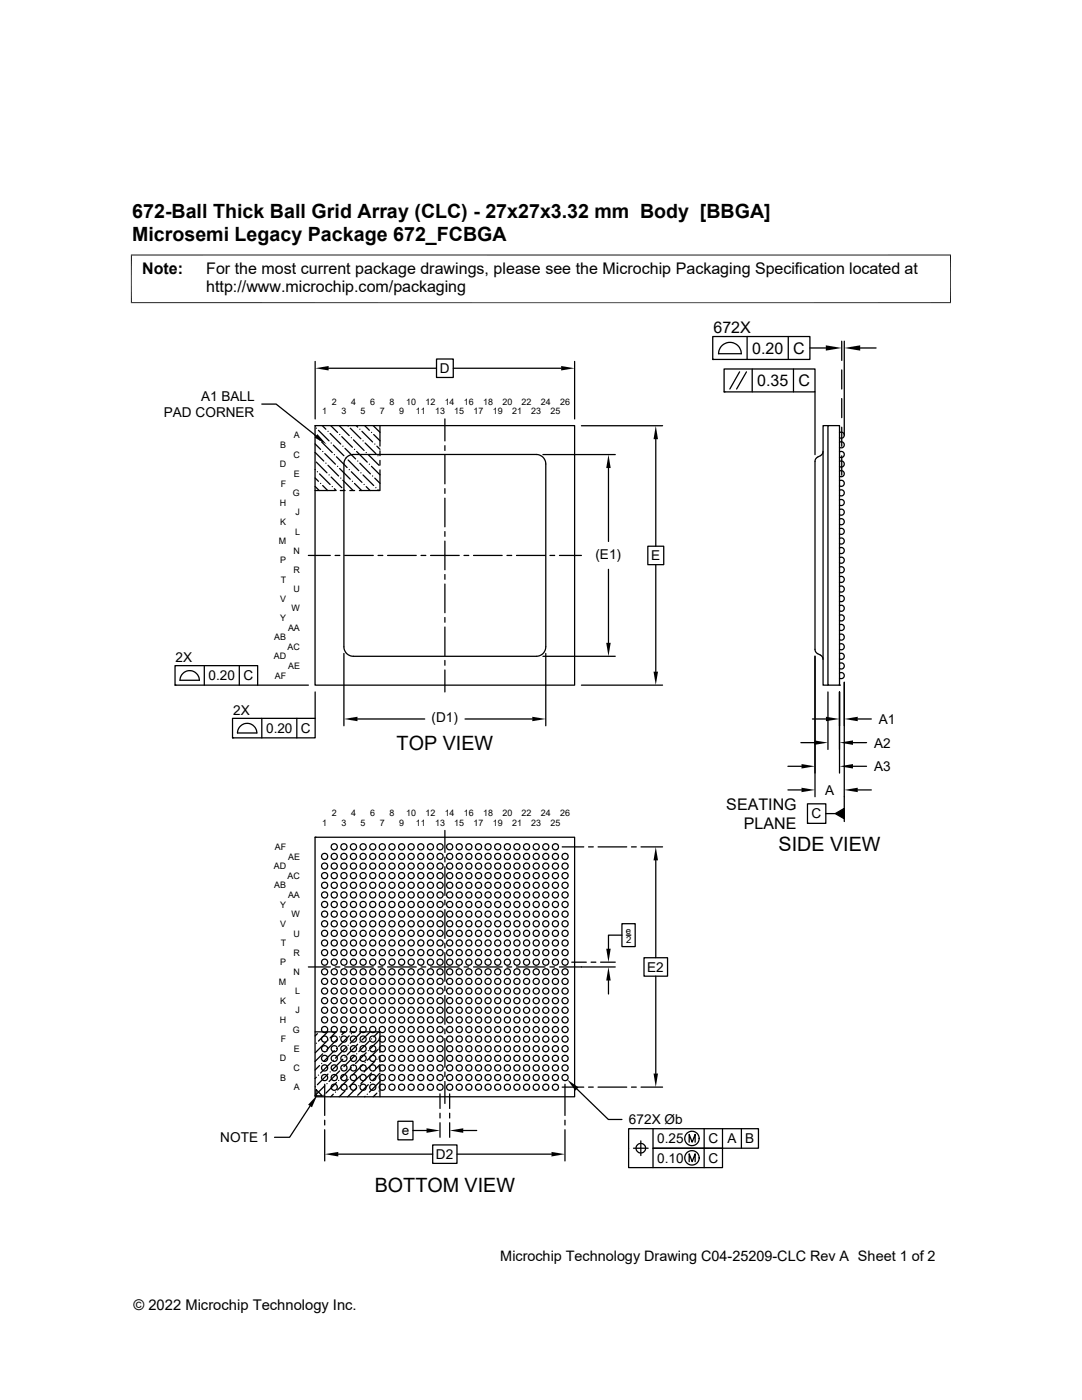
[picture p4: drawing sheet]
<svg xmlns="http://www.w3.org/2000/svg" width="216mm" height="279mm" viewBox="0 0 216 279" stroke-linecap="round" stroke-linejoin="round" font-family="sans-serif">
<g fill="none" stroke="#000" stroke-width=".25">
<path d="M62.9 72.1v11.5M65.6 73.5h21.5M87.1 71.6h3.3v3.7h-3.3zM90.4 73.5h21.6M114.7 72.1v11.5M142.2 67.2h19.4v4.5h-19.4zM142.2 71.7h.1M144.5 73.6h18.1v4.6h-18.1zM144.5 78.2h.1M147.6 74.2l-2 3.4M147.9 70.6a2.26 2.26 0 0 0-2.3-2.3 2.26 2.26 0 0 0-2.2 2.3h4.5M148.9 74.2l-1.9 3.4"/>
<path d="M149.1 67.2v4.5M150.1 73.6v4.6M157.3 67.2v4.5M158.3 73.6v4.6M161.6 69.4h3.2M162.6 78.2v12.5M168 68.1v3.8M168 73.8v3.8M168 79.5v3.9M168.5 68.1v18.7M171.6 69.4h3.2M52.2 80.6h2.9l8 6.4"/>
<path d="M62.9 97.1l.8 .8M62.9 95.4l.6 .7M62.9 93.7h.1M62.9 84.9h51.8v51.8h-51.8zM62.9 84.9h.1M62.9 90.3l1.7 1.7M62.9 88.6l1.1 1.1M62.9 86.9l.4 .5M62.9 97.9h4.1M63.1 92.2l2.1 2.2M63.1 85.4h.1M63.3 94.1h.1"/>
<path d="M63.5 85.9l2.2 2.1M63.8 94.6l2.1 2.1M63.8 87.8h.1M64 96.5h.1M64.2 88.2l2.1 2.1M64.3 84.9l.7 .8M64.4 96.9l1 1M64.4 90.1h.1M64.8 90.5l2.1 2.1M65 92.4h.1M65.4 92.9l2.2 2.1M65.4 86.1h.1"/>
<path d="M65.7 94.8h.1M65.9 86.5l2.1 2.1M66 84.9l1.4 1.4M66.1 95.2l2.1 2.1M66.1 88.4h.1M66.3 97.1h.1M66.5 88.8l2.1 2.2M66.7 97.5l.4 .4M66.7 90.7h.1M67.1 91.2l2.2 2.1M67.4 93.1h.1M67.7 84.9l2 2"/>
<path d="M67.8 93.5l2.1 2.1M67.8 86.7h.1M67.9 97.9h1M68 95.4h.1M68.2 87.1l2.1 2.2M68.4 95.8l2.1 2.1M68.4 89h.1M68.6 97.7h.1M68.8 89.5l2.2 2.1M69 91.4h.1M69.2 91.2l.7-.4 .6-.1h36.5a1.88 1.88 0 0 1 1.9 1.9v36.5a1.88 1.88 0 0 1-1.9 1.9h-36.5a1.88 1.88 0 0 1-1.9-1.9v-36.5l.1-.6zM69.5 91.8l2.1 2.1"/>
<path d="M69.5 85h.1M69.7 93.7h.1M69.8 97.9h1M69.9 85.4l2.1 2.2M70.1 94.1l2.1 2.2M70.1 87.4h.1M70.3 96.1h.1M70.5 87.8l2.1 2.1M70.7 96.5l1.5 1.4M70.7 89.7h.1M71.1 84.9l.3 .3M71.2 90.1l2.1 2.1"/>
<path d="M71.4 92h.1M71.8 92.4l2.1 2.2M71.8 85.7h.1M72 94.4h.1M72.2 86.1l2.1 2.1M72.4 94.8l2.2 2.1M72.4 88h.1M72.6 96.7h.1M72.8 84.9l.9 1M72.9 88.4l2.1 2.1M73.1 97.1l.8 .8M73.1 90.3h.1"/>
<path d="M73.5 90.7l2.1 2.2M73.7 92.6h.1M74.1 93.1l1.7 1.7M74.1 86.3h.1M74.3 95h.1M74.5 84.9l1.3 1.4M74.6 86.7l1.2 1.3M74.8 95.4l1 1.1M74.8 88.6h.1M75 97.3h.1M75.2 89l.6 .7M75.4 97.7l.1 .2"/>
<path d="M75.4 91h.1M75.8 84.9v4.1M75.8 90v.9M75.8 91.9v.9M75.8 93.8v4.1h-4.1M88.8 83.6v4.4M88.8 88.9v1M88.8 90.8v5.8M88.8 97.5v1M88.8 99.4v5.7M108.3 90.7h14.5M116 85h16.2"/>
<path d="M121.4 93.4v14.7M130.9 87.7v21.3M163.2 91.2l-.4 .4-.2 .5v37.5l.2 .5 1.2 .9 .2 .6M164.2 90.1l-.2 .6-.8 .5M165.2 84.9h-1v51.8h1M165.2 84.9h2.3v51.8h-2.3zM167.5 99.8a.61 .61 0 0 1 1 .5 .61 .61 0 0 1-1 .5M167.5 97.9a.61 .61 0 0 1 1 .5 .61 .61 0 0 1-1 .5M167.5 95.9a.61 .61 0 0 1 1 .6 .61 .61 0 0 1-1 .5M167.5 94a.61 .61 0 0 1 1 .5 .61 .61 0 0 1-1 .5M167.5 92.1a.61 .61 0 0 1 1 .5 .61 .61 0 0 1-1 .5M167.5 90.2a.61 .61 0 0 1 1 .5 .61 .61 0 0 1-1 .5"/>
<path d="M167.5 88.3a.61 .61 0 0 1 1 .5 .61 .61 0 0 1-1 .5M167.5 86.3a.61 .61 0 0 1 1 .5 .61 .61 0 0 1-1 .6M168 85.3v3.8M168 91v3.8M61.5 110.8h4.4M66.9 110.8h.9M68.8 110.8h5.7M75.4 110.8h1M77.3 110.8h5.8M84 110.8h1M85.9 110.8h5.7M88.8 106.1v.9"/>
<path d="M88.8 108v5.7M88.8 114.7v.9M88.8 116.6v5.7M92.6 110.8h.9M94.5 110.8h5.7M101.2 110.8h.9M103.1 110.8h5.7M109.7 110.8h1M111.6 110.8h4.4M121.4 113.6v14.7M129.3 109h3.1v3.7h-3.1zM130.9 112.7v21.3"/>
<path d="M167.5 119a.61 .61 0 0 1 1 .5 .61 .61 0 0 1-1 .5M167.5 117.1a.61 .61 0 0 1 1 .5 .61 .61 0 0 1-1 .5M167.5 115.1a.61 .61 0 0 1 1 .5 .61 .61 0 0 1-1 .5M167.5 113.2a.61 .61 0 0 1 1 .5 .61 .61 0 0 1-1 .5M167.5 111.3a.61 .61 0 0 1 1 .5 .61 .61 0 0 1-1 .5M167.5 109.4a.61 .61 0 0 1 1 .5 .61 .61 0 0 1-1 .5M167.5 107.5a.61 .61 0 0 1 1 .5 .61 .61 0 0 1-1 .5M167.5 105.5a.61 .61 0 0 1 1 .5 .61 .61 0 0 1-1 .6M167.5 103.6a.61 .61 0 0 1 1 .5 .61 .61 0 0 1-1 .5M167.5 101.7a.61 .61 0 0 1 1 .5 .61 .61 0 0 1-1 .5M34.9 132.8h16.5v3.9h-16.5zM34.9 136.7h.1"/>
<path d="M39.8 135.8a1.93 1.93 0 0 0-2-2 1.93 1.93 0 0 0-1.9 2h3.9M40.8 132.8v3.9M47.8 132.8v3.9M51.4 136.7h10.1M62.9 138.1v5.3M68.6 130.4v14.4M88.8 123.2v1M88.8 125.1v5.8M88.8 131.8v1M88.8 133.7v4.4M108.3 131h14.5M108.9 130.4v14.4"/>
<path d="M116 136.7h16.2M162.6 131v28M165.2 138.1v11.5M167.5 134.3a.61 .61 0 0 1 1 .5 .61 .61 0 0 1-1 .5M167.5 132.4a.61 .61 0 0 1 1 .5 .61 .61 0 0 1-1 .5M167.5 130.5a.61 .61 0 0 1 1 .5 .61 .61 0 0 1-1 .5M167.5 128.6a.61 .61 0 0 1 1 .5 .61 .61 0 0 1-1 .5M167.5 126.6a.61 .61 0 0 1 1 .5 .61 .61 0 0 1-1 .6M167.5 124.7a.61 .61 0 0 1 1 .5 .61 .61 0 0 1-1 .5M167.5 122.8a.61 .61 0 0 1 1 .5 .61 .61 0 0 1-1 .5M167.5 120.9a.61 .61 0 0 1 1 .5 .61 .61 0 0 1-1 .5M167.5 136.7h.1"/>
<path d="M167.5 138.1v16.2M168.5 136.2v27.8M46.4 143.4h16.5v3.9h-16.5zM46.4 147.3h.1M51.2 146.3a1.93 1.93 0 0 0-1.9-1.9 1.93 1.93 0 0 0-1.9 1.9h3.9M52.2 143.4v3.9M59.2 143.4v3.9M71.3 143.5h13.5M92.8 143.5h13.4M157.2 152.9h2.7M157.2 157.6h2.7M159.8 148.2h2.7"/>
<path d="M162.1 143.5h2.7M170.2 148.2h2.7M170.2 152.9h2.7M171.2 143.5h2.7M171.2 157.6h2.7M62.9 167.1h51.8v51.8h-51.8zM62.9 167.1h.1M88.8 165.7v4.4M88.8 171.1v.9M88.8 173v5.7M88.8 179.6v1M112.2 169h4.3"/>
<path d="M117.4 169h1M119.3 169h5.8M126 169h1M127.9 169h4.3M130.9 171.7v19.4M161.1 160.4h3.7v3.9h-3.7zM161.1 164.3h.1M164.8 162.4h1.9M166.7 162.4l1.8-1.1v2.1zM61.5 193h4.4M66.9 193h.9M68.8 193h5.7"/>
<path d="M75.4 193h1M77.3 193h5.8M84 193h1M85.9 193h5.7M88.8 181.5v5.8M88.8 188.2v1M88.8 190.1v5.7M88.8 196.8v.9M88.8 198.7v5.7M92.6 193h.9M94.5 193h5.7M101.2 193h.9"/>
<path d="M103.1 193h5.7M109.7 193h1M114.1 192h2.9M117.9 192h1M119.8 192h3M121.4 195.7v2.7M122.8 193h-11.2M124.1 184.3h2.6v4.6h-2.6zM124.1 186.6h-2.7v2.7M125 186.6h.9M128.5 191.1h4.7v3.7h-4.7zM130.9 194.8v19.4"/>
<path d="M62.9 205.9h4.1M62.9 216.9h.1M63.1 217.4l1.2 1.3h-1.2zM63.1 215l-.2 .2M63.1 208.2h.1M63.3 206.3l-.4 .5M63.5 214.6h.1M63.8 212.7l-.9 .9M64.2 212.2h.1M64.4 210.3l-1.5 1.5M64.6 218.6h.1M64.8 216.4v6.2"/>
<path d="M64.8 216.7l-1.9 1.9M64.8 209.9h.1M65 208l-2.1 2.1M65.2 216.3h.1M65.4 205.9l-1.9 1.9M65.4 214.4l-2.1 2.1M65.4 207.6h.1M65.9 213.9h.1M66.1 212l-2.1 2.1M66.5 218.4l-.5 .5M66.5 211.6h.1M66.7 209.7l-2.1 2.1"/>
<path d="M66.9 218h.1M67.1 205.9l-1.2 1.2M67.1 216l-2.1 2.2M67.1 209.3h.1M67.4 207.3l-2.2 2.2M67.6 215.6h.1M67.8 213.7l-2.1 2.1M67.8 206.9h.1M67.9 205.9h1M68.2 213.3h.1M68.4 211.4l-2.1 2.1M68.8 205.9l-.6 .6"/>
<path d="M68.8 217.7l-1.1 1.2M68.8 211h.1M69 209l-2.1 2.2M69.3 217.3h.1M69.5 215.4l-2.1 2.1M69.5 208.6h.1M69.7 206.7l-2.1 2.1M69.8 205.9h1M69.9 215h.1M70.1 213.1l-2.1 2.1M70.1 206.3h.1M70.5 212.7h.1"/>
<path d="M70.7 210.8l-2.1 2.1M71.2 217.1l-1.8 1.8M71.2 210.3h.1M71.4 208.4l-2.1 2.1M71.6 216.7h.1M71.7 205.9h4.1v4.1M71.8 214.8l-2.1 2.1M71.8 208h.1M72 206.1l-2.1 2.1M72.2 214.4h.1M72.4 212.4l-2.1 2.2M72.9 218.8l-.1 .1"/>
<path d="M72.9 212h.1M73.1 210.1l-2.1 2.1M73.3 218.4h.1M73.5 216.5l-2.1 2.1M73.5 209.7h.1M73.7 207.8l-2.1 2.1M73.9 205.9l-1.7 1.7M73.9 216h.1M74.1 214.1l-2.1 2.2M74.1 207.3h.1M74.6 213.7h.1M74.8 211.8l-2.2 2.1"/>
<path d="M75.2 218.2l-.7 .7M75.2 211.4h.1M75.4 209.5l-2.1 2.1M75.5 205.9l-.9 1M75.6 217.7h.1M75.8 215.9l-2.1 2.1M75.8 211v.9M75.8 212.9v.9M75.8 214.8v4.1M75.8 214.2l-1.5 1.4M75.8 212.5l-.8 .8M75.8 210.8l-.2 .2"/>
<path d="M75.8 207.4l-1.9 1.9M87.8 218.3v2.9M88.8 205.4v.9M88.8 207.3v5.7M88.8 213.9v1M88.8 215.8v4.4M89.7 218.3v2.9M112.2 217h4.3M112.7 216.4v6.2M115.1 217.3l6.3 6.1h2.7M117.4 217h1M119.3 217h5.8"/>
<path d="M126 217h1M127.9 217h4.3M61.9 220.7l-4.1 6.3h-3M64.8 223.6v.9M64.8 225.5v6.2M67.5 230.3h18.8M79.4 223.8h3v3.7h-3zM82.4 225.6h2.7M86.3 228.5h4.9v3.7h-4.9zM87.8 222.2v.9M87.8 224.1v2.9M89.7 222.2v.9"/>
<path d="M89.7 224.1v2.9M91.2 230.3h18.8M92.4 225.6h2.7M112.7 223.6v.9M112.7 225.5v6.2M126.4 229.2h2.9M127.9 227.7v2.9M130.3 225.3v3.9h13.9v3.8h-18.8v-7.7h25.9v3.9h-21v3.8M137.5 227.9v-1.5l.6 1.5 .6-1.5v1.5M137.5 231.8v-1.5l.6 1.5 .6-1.5v1.5M140.5 225.3v7.7M144.2 225.3v3.9"/>
<path d="M147.9 225.3v3.9"/>
<circle cx="64.8" cy="178.6" r=".61"/>
<circle cx="64.8" cy="176.7" r=".61"/>
<circle cx="64.8" cy="174.8" r=".61"/>
<circle cx="64.8" cy="172.8" r=".61"/>
<circle cx="64.8" cy="170.9" r=".61"/>
<circle cx="66.7" cy="170.9" r=".61"/>
<circle cx="66.7" cy="178.6" r=".61"/>
<circle cx="66.7" cy="176.7" r=".61"/>
<circle cx="66.7" cy="169" r=".61"/>
<circle cx="66.7" cy="174.8" r=".61"/>
<circle cx="66.7" cy="172.8" r=".61"/>
<circle cx="68.6" cy="172.8" r=".61"/>
<circle cx="68.6" cy="169" r=".61"/>
<circle cx="68.6" cy="176.7" r=".61"/>
<circle cx="68.6" cy="170.9" r=".61"/>
<circle cx="68.6" cy="178.6" r=".61"/>
<circle cx="68.6" cy="174.8" r=".61"/>
<circle cx="70.5" cy="178.6" r=".61"/>
<circle cx="70.5" cy="174.8" r=".61"/>
<circle cx="70.5" cy="172.8" r=".61"/>
<circle cx="70.5" cy="176.7" r=".61"/>
<circle cx="70.5" cy="170.9" r=".61"/>
<circle cx="70.5" cy="169" r=".61"/>
<circle cx="72.5" cy="176.7" r=".61"/>
<circle cx="72.5" cy="178.6" r=".61"/>
<circle cx="72.5" cy="174.8" r=".61"/>
<circle cx="72.5" cy="172.8" r=".61"/>
<circle cx="72.5" cy="170.9" r=".61"/>
<circle cx="72.5" cy="169" r=".61"/>
<circle cx="74.4" cy="178.6" r=".61"/>
<circle cx="74.4" cy="176.7" r=".61"/>
<circle cx="74.4" cy="174.8" r=".61"/>
<circle cx="74.4" cy="170.9" r=".61"/>
<circle cx="74.4" cy="169" r=".61"/>
<circle cx="74.4" cy="172.8" r=".61"/>
<circle cx="76.3" cy="174.8" r=".61"/>
<circle cx="76.3" cy="170.9" r=".61"/>
<circle cx="76.3" cy="169" r=".61"/>
<circle cx="76.3" cy="178.6" r=".61"/>
<circle cx="76.3" cy="176.7" r=".61"/>
<circle cx="76.3" cy="172.8" r=".61"/>
<circle cx="78.2" cy="178.6" r=".61"/>
<circle cx="78.2" cy="176.7" r=".61"/>
<circle cx="78.2" cy="174.8" r=".61"/>
<circle cx="78.2" cy="170.9" r=".61"/>
<circle cx="78.2" cy="172.8" r=".61"/>
<circle cx="78.2" cy="169" r=".61"/>
<circle cx="80.1" cy="170.9" r=".61"/>
<circle cx="80.1" cy="178.6" r=".61"/>
<circle cx="80.1" cy="176.7" r=".61"/>
<circle cx="80.1" cy="172.8" r=".61"/>
<circle cx="80.1" cy="169" r=".61"/>
<circle cx="80.1" cy="174.8" r=".61"/>
<circle cx="82" cy="178.6" r=".61"/>
<circle cx="82" cy="174.8" r=".61"/>
<circle cx="82" cy="170.9" r=".61"/>
<circle cx="82" cy="172.8" r=".61"/>
<circle cx="82" cy="176.7" r=".61"/>
<circle cx="82" cy="169" r=".61"/>
<circle cx="84" cy="176.7" r=".61"/>
<circle cx="84" cy="178.6" r=".61"/>
<circle cx="84" cy="169" r=".61"/>
<circle cx="84" cy="170.9" r=".61"/>
<circle cx="84" cy="174.8" r=".61"/>
<circle cx="84" cy="172.8" r=".61"/>
<circle cx="85.9" cy="176.7" r=".61"/>
<circle cx="85.9" cy="174.8" r=".61"/>
<circle cx="85.9" cy="170.9" r=".61"/>
<circle cx="85.9" cy="169" r=".61"/>
<circle cx="85.9" cy="178.6" r=".61"/>
<circle cx="85.9" cy="172.8" r=".61"/>
<circle cx="87.8" cy="176.7" r=".61"/>
<circle cx="87.8" cy="170.9" r=".61"/>
<circle cx="87.8" cy="169" r=".61"/>
<circle cx="87.8" cy="178.6" r=".61"/>
<circle cx="87.8" cy="172.8" r=".61"/>
<circle cx="87.8" cy="174.8" r=".61"/>
<circle cx="89.7" cy="176.7" r=".61"/>
<circle cx="89.7" cy="174.8" r=".61"/>
<circle cx="89.7" cy="169" r=".61"/>
<circle cx="89.7" cy="178.6" r=".61"/>
<circle cx="89.7" cy="170.9" r=".61"/>
<circle cx="89.7" cy="172.8" r=".61"/>
<circle cx="91.6" cy="169" r=".61"/>
<circle cx="91.6" cy="172.8" r=".61"/>
<circle cx="91.6" cy="178.6" r=".61"/>
<circle cx="91.6" cy="176.7" r=".61"/>
<circle cx="91.6" cy="174.8" r=".61"/>
<circle cx="91.6" cy="170.9" r=".61"/>
<circle cx="93.6" cy="169" r=".61"/>
<circle cx="93.6" cy="172.8" r=".61"/>
<circle cx="93.6" cy="178.6" r=".61"/>
<circle cx="93.6" cy="176.7" r=".61"/>
<circle cx="93.6" cy="170.9" r=".61"/>
<circle cx="93.6" cy="174.8" r=".61"/>
<circle cx="95.5" cy="169" r=".61"/>
<circle cx="95.5" cy="176.7" r=".61"/>
<circle cx="95.5" cy="172.8" r=".61"/>
<circle cx="95.5" cy="178.6" r=".61"/>
<circle cx="95.5" cy="174.8" r=".61"/>
<circle cx="95.5" cy="170.9" r=".61"/>
<circle cx="97.4" cy="172.8" r=".61"/>
<circle cx="97.4" cy="170.9" r=".61"/>
<circle cx="97.4" cy="178.6" r=".61"/>
<circle cx="97.4" cy="176.7" r=".61"/>
<circle cx="97.4" cy="174.8" r=".61"/>
<circle cx="97.4" cy="169" r=".61"/>
<circle cx="99.3" cy="176.7" r=".61"/>
<circle cx="99.3" cy="174.8" r=".61"/>
<circle cx="99.3" cy="172.8" r=".61"/>
<circle cx="99.3" cy="178.6" r=".61"/>
<circle cx="99.3" cy="170.9" r=".61"/>
<circle cx="99.3" cy="169" r=".61"/>
<circle cx="101.2" cy="178.6" r=".61"/>
<circle cx="101.2" cy="172.8" r=".61"/>
<circle cx="101.2" cy="174.8" r=".61"/>
<circle cx="101.2" cy="169" r=".61"/>
<circle cx="101.2" cy="170.9" r=".61"/>
<circle cx="101.2" cy="176.7" r=".61"/>
<circle cx="103.2" cy="178.6" r=".61"/>
<circle cx="103.2" cy="169" r=".61"/>
<circle cx="103.2" cy="174.8" r=".61"/>
<circle cx="103.2" cy="172.8" r=".61"/>
<circle cx="103.2" cy="170.9" r=".61"/>
<circle cx="103.2" cy="176.7" r=".61"/>
<circle cx="105.1" cy="172.8" r=".61"/>
<circle cx="105.1" cy="176.7" r=".61"/>
<circle cx="105.1" cy="169" r=".61"/>
<circle cx="105.1" cy="170.9" r=".61"/>
<circle cx="105.1" cy="178.6" r=".61"/>
<circle cx="105.1" cy="174.8" r=".61"/>
<circle cx="107" cy="178.6" r=".61"/>
<circle cx="107" cy="176.7" r=".61"/>
<circle cx="107" cy="174.8" r=".61"/>
<circle cx="107" cy="170.9" r=".61"/>
<circle cx="107" cy="169" r=".61"/>
<circle cx="107" cy="172.8" r=".61"/>
<circle cx="108.9" cy="176.7" r=".61"/>
<circle cx="108.9" cy="174.8" r=".61"/>
<circle cx="108.9" cy="172.8" r=".61"/>
<circle cx="108.9" cy="178.6" r=".61"/>
<circle cx="108.9" cy="170.9" r=".61"/>
<circle cx="108.9" cy="169" r=".61"/>
<circle cx="110.8" cy="178.6" r=".61"/>
<circle cx="110.8" cy="174.8" r=".61"/>
<circle cx="110.8" cy="176.7" r=".61"/>
<circle cx="110.8" cy="172.8" r=".61"/>
<circle cx="110.8" cy="169" r=".61"/>
<circle cx="110.8" cy="170.9" r=".61"/>
<circle cx="112.8" cy="178.6" r=".61"/>
<circle cx="112.8" cy="176.7" r=".61"/>
<circle cx="112.8" cy="174.8" r=".61"/>
<circle cx="112.8" cy="172.8" r=".61"/>
<circle cx="112.8" cy="170.9" r=".61"/>
<circle cx="64.8" cy="199.7" r=".61"/>
<circle cx="64.8" cy="194" r=".61"/>
<circle cx="64.8" cy="195.9" r=".61"/>
<circle cx="64.8" cy="192" r=".61"/>
<circle cx="64.8" cy="186.3" r=".61"/>
<circle cx="64.8" cy="182.4" r=".61"/>
<circle cx="64.8" cy="190.1" r=".61"/>
<circle cx="64.8" cy="188.2" r=".61"/>
<circle cx="64.8" cy="180.5" r=".61"/>
<circle cx="64.8" cy="197.8" r=".61"/>
<circle cx="64.8" cy="184.4" r=".61"/>
<circle cx="66.7" cy="184.4" r=".61"/>
<circle cx="66.7" cy="180.5" r=".61"/>
<circle cx="66.7" cy="190.1" r=".61"/>
<circle cx="66.7" cy="182.4" r=".61"/>
<circle cx="66.7" cy="199.7" r=".61"/>
<circle cx="66.7" cy="195.9" r=".61"/>
<circle cx="66.7" cy="194" r=".61"/>
<circle cx="66.7" cy="192" r=".61"/>
<circle cx="66.7" cy="188.2" r=".61"/>
<circle cx="66.7" cy="197.8" r=".61"/>
<circle cx="66.7" cy="186.3" r=".61"/>
<circle cx="68.6" cy="186.3" r=".61"/>
<circle cx="68.6" cy="182.4" r=".61"/>
<circle cx="68.6" cy="180.5" r=".61"/>
<circle cx="68.6" cy="195.9" r=".61"/>
<circle cx="68.6" cy="194" r=".61"/>
<circle cx="68.6" cy="190.1" r=".61"/>
<circle cx="68.6" cy="199.7" r=".61"/>
<circle cx="68.6" cy="184.4" r=".61"/>
<circle cx="68.6" cy="197.8" r=".61"/>
<circle cx="68.6" cy="192" r=".61"/>
<circle cx="68.6" cy="188.2" r=".61"/>
<circle cx="70.5" cy="192" r=".61"/>
<circle cx="70.5" cy="186.3" r=".61"/>
<circle cx="70.5" cy="184.4" r=".61"/>
<circle cx="70.5" cy="182.4" r=".61"/>
<circle cx="70.5" cy="199.7" r=".61"/>
<circle cx="70.5" cy="188.2" r=".61"/>
<circle cx="70.5" cy="180.5" r=".61"/>
<circle cx="70.5" cy="197.8" r=".61"/>
<circle cx="70.5" cy="195.9" r=".61"/>
<circle cx="70.5" cy="194" r=".61"/>
<circle cx="70.5" cy="190.1" r=".61"/>
<circle cx="72.5" cy="184.4" r=".61"/>
<circle cx="72.5" cy="194" r=".61"/>
<circle cx="72.5" cy="192" r=".61"/>
<circle cx="72.5" cy="180.5" r=".61"/>
<circle cx="72.5" cy="195.9" r=".61"/>
<circle cx="72.5" cy="190.1" r=".61"/>
<circle cx="72.5" cy="188.2" r=".61"/>
<circle cx="72.5" cy="186.3" r=".61"/>
<circle cx="72.5" cy="182.4" r=".61"/>
<circle cx="72.5" cy="199.7" r=".61"/>
<circle cx="72.5" cy="197.8" r=".61"/>
<circle cx="74.4" cy="192" r=".61"/>
<circle cx="74.4" cy="190.1" r=".61"/>
<circle cx="74.4" cy="186.3" r=".61"/>
<circle cx="74.4" cy="184.4" r=".61"/>
<circle cx="74.4" cy="182.4" r=".61"/>
<circle cx="74.4" cy="199.7" r=".61"/>
<circle cx="74.4" cy="197.8" r=".61"/>
<circle cx="74.4" cy="194" r=".61"/>
<circle cx="74.4" cy="188.2" r=".61"/>
<circle cx="74.4" cy="180.5" r=".61"/>
<circle cx="74.4" cy="195.9" r=".61"/>
<circle cx="76.3" cy="195.9" r=".61"/>
<circle cx="76.3" cy="188.2" r=".61"/>
<circle cx="76.3" cy="186.3" r=".61"/>
<circle cx="76.3" cy="194" r=".61"/>
<circle cx="76.3" cy="182.4" r=".61"/>
<circle cx="76.3" cy="180.5" r=".61"/>
<circle cx="76.3" cy="197.8" r=".61"/>
<circle cx="76.3" cy="190.1" r=".61"/>
<circle cx="76.3" cy="184.4" r=".61"/>
<circle cx="76.3" cy="192" r=".61"/>
<circle cx="76.3" cy="199.7" r=".61"/>
<circle cx="78.2" cy="199.7" r=".61"/>
<circle cx="78.2" cy="197.8" r=".61"/>
<circle cx="78.2" cy="188.2" r=".61"/>
<circle cx="78.2" cy="182.4" r=".61"/>
<circle cx="78.2" cy="180.5" r=".61"/>
<circle cx="78.2" cy="195.9" r=".61"/>
<circle cx="78.2" cy="186.3" r=".61"/>
<circle cx="78.2" cy="194" r=".61"/>
<circle cx="78.2" cy="192" r=".61"/>
<circle cx="78.2" cy="190.1" r=".61"/>
<circle cx="78.2" cy="184.4" r=".61"/>
<circle cx="80.1" cy="199.7" r=".61"/>
<circle cx="80.1" cy="184.4" r=".61"/>
<circle cx="80.1" cy="180.5" r=".61"/>
<circle cx="80.1" cy="195.9" r=".61"/>
<circle cx="80.1" cy="194" r=".61"/>
<circle cx="80.1" cy="188.2" r=".61"/>
<circle cx="80.1" cy="182.4" r=".61"/>
<circle cx="80.1" cy="192" r=".61"/>
<circle cx="80.1" cy="197.8" r=".61"/>
<circle cx="80.1" cy="190.1" r=".61"/>
<circle cx="80.1" cy="186.3" r=".61"/>
<circle cx="82" cy="195.9" r=".61"/>
<circle cx="82" cy="192" r=".61"/>
<circle cx="82" cy="180.5" r=".61"/>
<circle cx="82" cy="197.8" r=".61"/>
<circle cx="82" cy="190.1" r=".61"/>
<circle cx="82" cy="188.2" r=".61"/>
<circle cx="82" cy="182.4" r=".61"/>
<circle cx="82" cy="199.7" r=".61"/>
<circle cx="82" cy="186.3" r=".61"/>
<circle cx="82" cy="184.4" r=".61"/>
<circle cx="82" cy="194" r=".61"/>
<circle cx="84" cy="182.4" r=".61"/>
<circle cx="84" cy="195.9" r=".61"/>
<circle cx="84" cy="194" r=".61"/>
<circle cx="84" cy="192" r=".61"/>
<circle cx="84" cy="190.1" r=".61"/>
<circle cx="84" cy="188.2" r=".61"/>
<circle cx="84" cy="180.5" r=".61"/>
<circle cx="84" cy="199.7" r=".61"/>
<circle cx="84" cy="197.8" r=".61"/>
<circle cx="84" cy="186.3" r=".61"/>
<circle cx="84" cy="184.4" r=".61"/>
<circle cx="85.9" cy="194" r=".61"/>
<circle cx="85.9" cy="184.4" r=".61"/>
<circle cx="85.9" cy="199.7" r=".61"/>
<circle cx="85.9" cy="195.9" r=".61"/>
<circle cx="85.9" cy="192" r=".61"/>
<circle cx="85.9" cy="186.3" r=".61"/>
<circle cx="85.9" cy="180.5" r=".61"/>
<circle cx="85.9" cy="182.4" r=".61"/>
<circle cx="85.9" cy="197.8" r=".61"/>
<circle cx="85.9" cy="190.1" r=".61"/>
<circle cx="85.9" cy="188.2" r=".61"/>
<circle cx="87.8" cy="192" r=".61"/>
<circle cx="87.8" cy="186.3" r=".61"/>
<circle cx="87.8" cy="182.4" r=".61"/>
<circle cx="87.8" cy="199.7" r=".61"/>
<circle cx="87.8" cy="197.8" r=".61"/>
<circle cx="87.8" cy="190.1" r=".61"/>
<circle cx="87.8" cy="188.2" r=".61"/>
<circle cx="87.8" cy="184.4" r=".61"/>
<circle cx="87.8" cy="194" r=".61"/>
<circle cx="87.8" cy="195.9" r=".61"/>
<circle cx="87.8" cy="180.5" r=".61"/>
<circle cx="89.7" cy="195.9" r=".61"/>
<circle cx="89.7" cy="188.2" r=".61"/>
<circle cx="89.7" cy="186.3" r=".61"/>
<circle cx="89.7" cy="194" r=".61"/>
<circle cx="89.7" cy="182.4" r=".61"/>
<circle cx="89.7" cy="180.5" r=".61"/>
<circle cx="89.7" cy="199.7" r=".61"/>
<circle cx="89.7" cy="197.8" r=".61"/>
<circle cx="89.7" cy="190.1" r=".61"/>
<circle cx="89.7" cy="184.4" r=".61"/>
<circle cx="89.7" cy="192" r=".61"/>
<circle cx="91.6" cy="195.9" r=".61"/>
<circle cx="91.6" cy="199.7" r=".61"/>
<circle cx="91.6" cy="182.4" r=".61"/>
<circle cx="91.6" cy="194" r=".61"/>
<circle cx="91.6" cy="192" r=".61"/>
<circle cx="91.6" cy="190.1" r=".61"/>
<circle cx="91.6" cy="188.2" r=".61"/>
<circle cx="91.6" cy="186.3" r=".61"/>
<circle cx="91.6" cy="184.4" r=".61"/>
<circle cx="91.6" cy="180.5" r=".61"/>
<circle cx="91.6" cy="197.8" r=".61"/>
<circle cx="93.6" cy="190.1" r=".61"/>
<circle cx="93.6" cy="182.4" r=".61"/>
<circle cx="93.6" cy="192" r=".61"/>
<circle cx="93.6" cy="188.2" r=".61"/>
<circle cx="93.6" cy="180.5" r=".61"/>
<circle cx="93.6" cy="197.8" r=".61"/>
<circle cx="93.6" cy="195.9" r=".61"/>
<circle cx="93.6" cy="194" r=".61"/>
<circle cx="93.6" cy="186.3" r=".61"/>
<circle cx="93.6" cy="199.7" r=".61"/>
<circle cx="93.6" cy="184.4" r=".61"/>
<circle cx="95.5" cy="182.4" r=".61"/>
<circle cx="95.5" cy="197.8" r=".61"/>
<circle cx="95.5" cy="195.9" r=".61"/>
<circle cx="95.5" cy="194" r=".61"/>
<circle cx="95.5" cy="190.1" r=".61"/>
<circle cx="95.5" cy="188.2" r=".61"/>
<circle cx="95.5" cy="184.4" r=".61"/>
<circle cx="95.5" cy="180.5" r=".61"/>
<circle cx="95.5" cy="199.7" r=".61"/>
<circle cx="95.5" cy="192" r=".61"/>
<circle cx="95.5" cy="186.3" r=".61"/>
<circle cx="97.4" cy="195.9" r=".61"/>
<circle cx="97.4" cy="190.1" r=".61"/>
<circle cx="97.4" cy="188.2" r=".61"/>
<circle cx="97.4" cy="197.8" r=".61"/>
<circle cx="97.4" cy="194" r=".61"/>
<circle cx="97.4" cy="186.3" r=".61"/>
<circle cx="97.4" cy="184.4" r=".61"/>
<circle cx="97.4" cy="180.5" r=".61"/>
<circle cx="97.4" cy="199.7" r=".61"/>
<circle cx="97.4" cy="192" r=".61"/>
<circle cx="97.4" cy="182.4" r=".61"/>
<circle cx="99.3" cy="192" r=".61"/>
<circle cx="99.3" cy="186.3" r=".61"/>
<circle cx="99.3" cy="182.4" r=".61"/>
<circle cx="99.3" cy="180.5" r=".61"/>
<circle cx="99.3" cy="195.9" r=".61"/>
<circle cx="99.3" cy="194" r=".61"/>
<circle cx="99.3" cy="184.4" r=".61"/>
<circle cx="99.3" cy="199.7" r=".61"/>
<circle cx="99.3" cy="197.8" r=".61"/>
<circle cx="99.3" cy="190.1" r=".61"/>
<circle cx="99.3" cy="188.2" r=".61"/>
<circle cx="101.2" cy="197.8" r=".61"/>
<circle cx="101.2" cy="199.7" r=".61"/>
<circle cx="101.2" cy="186.3" r=".61"/>
<circle cx="101.2" cy="184.4" r=".61"/>
<circle cx="101.2" cy="194" r=".61"/>
<circle cx="101.2" cy="190.1" r=".61"/>
<circle cx="101.2" cy="188.2" r=".61"/>
<circle cx="101.2" cy="182.4" r=".61"/>
<circle cx="101.2" cy="180.5" r=".61"/>
<circle cx="101.2" cy="195.9" r=".61"/>
<circle cx="101.2" cy="192" r=".61"/>
<circle cx="103.2" cy="195.9" r=".61"/>
<circle cx="103.2" cy="184.4" r=".61"/>
<circle cx="103.2" cy="192" r=".61"/>
<circle cx="103.2" cy="199.7" r=".61"/>
<circle cx="103.2" cy="194" r=".61"/>
<circle cx="103.2" cy="190.1" r=".61"/>
<circle cx="103.2" cy="197.8" r=".61"/>
<circle cx="103.2" cy="188.2" r=".61"/>
<circle cx="103.2" cy="186.3" r=".61"/>
<circle cx="103.2" cy="180.5" r=".61"/>
<circle cx="103.2" cy="182.4" r=".61"/>
<circle cx="105.1" cy="195.9" r=".61"/>
<circle cx="105.1" cy="188.2" r=".61"/>
<circle cx="105.1" cy="186.3" r=".61"/>
<circle cx="105.1" cy="184.4" r=".61"/>
<circle cx="105.1" cy="182.4" r=".61"/>
<circle cx="105.1" cy="199.7" r=".61"/>
<circle cx="105.1" cy="194" r=".61"/>
<circle cx="105.1" cy="192" r=".61"/>
<circle cx="105.1" cy="190.1" r=".61"/>
<circle cx="105.1" cy="197.8" r=".61"/>
<circle cx="105.1" cy="180.5" r=".61"/>
<circle cx="107" cy="184.4" r=".61"/>
<circle cx="107" cy="194" r=".61"/>
<circle cx="107" cy="192" r=".61"/>
<circle cx="107" cy="180.5" r=".61"/>
<circle cx="107" cy="195.9" r=".61"/>
<circle cx="107" cy="188.2" r=".61"/>
<circle cx="107" cy="182.4" r=".61"/>
<circle cx="107" cy="199.7" r=".61"/>
<circle cx="107" cy="197.8" r=".61"/>
<circle cx="107" cy="186.3" r=".61"/>
<circle cx="107" cy="190.1" r=".61"/>
<circle cx="108.9" cy="199.7" r=".61"/>
<circle cx="108.9" cy="195.9" r=".61"/>
<circle cx="108.9" cy="194" r=".61"/>
<circle cx="108.9" cy="186.3" r=".61"/>
<circle cx="108.9" cy="182.4" r=".61"/>
<circle cx="108.9" cy="180.5" r=".61"/>
<circle cx="108.9" cy="197.8" r=".61"/>
<circle cx="108.9" cy="192" r=".61"/>
<circle cx="108.9" cy="184.4" r=".61"/>
<circle cx="108.9" cy="190.1" r=".61"/>
<circle cx="108.9" cy="188.2" r=".61"/>
<circle cx="110.8" cy="197.8" r=".61"/>
<circle cx="110.8" cy="199.7" r=".61"/>
<circle cx="110.8" cy="192" r=".61"/>
<circle cx="110.8" cy="195.9" r=".61"/>
<circle cx="110.8" cy="194" r=".61"/>
<circle cx="110.8" cy="190.1" r=".61"/>
<circle cx="110.8" cy="188.2" r=".61"/>
<circle cx="110.8" cy="186.3" r=".61"/>
<circle cx="110.8" cy="182.4" r=".61"/>
<circle cx="110.8" cy="180.5" r=".61"/>
<circle cx="110.8" cy="184.4" r=".61"/>
<circle cx="112.8" cy="195.9" r=".61"/>
<circle cx="112.8" cy="197.8" r=".61"/>
<circle cx="112.8" cy="194" r=".61"/>
<circle cx="112.8" cy="190.1" r=".61"/>
<circle cx="112.8" cy="188.2" r=".61"/>
<circle cx="112.8" cy="199.7" r=".61"/>
<circle cx="112.8" cy="186.3" r=".61"/>
<circle cx="112.8" cy="184.4" r=".61"/>
<circle cx="112.8" cy="180.5" r=".61"/>
<circle cx="112.8" cy="182.4" r=".61"/>
<circle cx="112.8" cy="192" r=".61"/>
<circle cx="64.8" cy="215.1" r=".61"/>
<circle cx="64.8" cy="209.3" r=".61"/>
<circle cx="64.8" cy="213.1" r=".61"/>
<circle cx="64.8" cy="211.2" r=".61"/>
<circle cx="64.8" cy="207.4" r=".61"/>
<circle cx="64.8" cy="205.5" r=".61"/>
<circle cx="64.8" cy="203.5" r=".61"/>
<circle cx="64.8" cy="201.6" r=".61"/>
<circle cx="66.7" cy="207.4" r=".61"/>
<circle cx="66.7" cy="205.5" r=".61"/>
<circle cx="66.7" cy="217" r=".61"/>
<circle cx="66.7" cy="213.1" r=".61"/>
<circle cx="66.7" cy="203.5" r=".61"/>
<circle cx="66.7" cy="215.1" r=".61"/>
<circle cx="66.7" cy="211.2" r=".61"/>
<circle cx="66.7" cy="201.6" r=".61"/>
<circle cx="66.7" cy="209.3" r=".61"/>
<circle cx="68.6" cy="207.4" r=".61"/>
<circle cx="68.6" cy="217" r=".61"/>
<circle cx="68.6" cy="213.1" r=".61"/>
<circle cx="68.6" cy="203.5" r=".61"/>
<circle cx="68.6" cy="211.2" r=".61"/>
<circle cx="68.6" cy="201.6" r=".61"/>
<circle cx="68.6" cy="205.5" r=".61"/>
<circle cx="68.6" cy="215.1" r=".61"/>
<circle cx="68.6" cy="209.3" r=".61"/>
<circle cx="70.5" cy="205.5" r=".61"/>
<circle cx="70.5" cy="201.6" r=".61"/>
<circle cx="70.5" cy="217" r=".61"/>
<circle cx="70.5" cy="209.3" r=".61"/>
<circle cx="70.5" cy="203.5" r=".61"/>
<circle cx="70.5" cy="215.1" r=".61"/>
<circle cx="70.5" cy="213.1" r=".61"/>
<circle cx="70.5" cy="207.4" r=".61"/>
<circle cx="70.5" cy="211.2" r=".61"/>
<circle cx="72.5" cy="207.4" r=".61"/>
<circle cx="72.5" cy="203.5" r=".61"/>
<circle cx="72.5" cy="213.1" r=".61"/>
<circle cx="72.5" cy="201.6" r=".61"/>
<circle cx="72.5" cy="217" r=".61"/>
<circle cx="72.5" cy="211.2" r=".61"/>
<circle cx="72.5" cy="209.3" r=".61"/>
<circle cx="72.5" cy="205.5" r=".61"/>
<circle cx="72.5" cy="215.1" r=".61"/>
<circle cx="74.4" cy="215.1" r=".61"/>
<circle cx="74.4" cy="211.2" r=".61"/>
<circle cx="74.4" cy="213.1" r=".61"/>
<circle cx="74.4" cy="217" r=".61"/>
<circle cx="74.4" cy="207.4" r=".61"/>
<circle cx="74.4" cy="201.6" r=".61"/>
<circle cx="74.4" cy="209.3" r=".61"/>
<circle cx="74.4" cy="205.5" r=".61"/>
<circle cx="74.4" cy="203.5" r=".61"/>
<circle cx="76.3" cy="205.5" r=".61"/>
<circle cx="76.3" cy="217" r=".61"/>
<circle cx="76.3" cy="213.1" r=".61"/>
<circle cx="76.3" cy="209.3" r=".61"/>
<circle cx="76.3" cy="211.2" r=".61"/>
<circle cx="76.3" cy="207.4" r=".61"/>
<circle cx="76.3" cy="203.5" r=".61"/>
<circle cx="76.3" cy="201.6" r=".61"/>
<circle cx="76.3" cy="215.1" r=".61"/>
<circle cx="78.2" cy="201.6" r=".61"/>
<circle cx="78.2" cy="217" r=".61"/>
<circle cx="78.2" cy="213.1" r=".61"/>
<circle cx="78.2" cy="211.2" r=".61"/>
<circle cx="78.2" cy="205.5" r=".61"/>
<circle cx="78.2" cy="215.1" r=".61"/>
<circle cx="78.2" cy="209.3" r=".61"/>
<circle cx="78.2" cy="207.4" r=".61"/>
<circle cx="78.2" cy="203.5" r=".61"/>
<circle cx="80.1" cy="217" r=".61"/>
<circle cx="80.1" cy="213.1" r=".61"/>
<circle cx="80.1" cy="215.1" r=".61"/>
<circle cx="80.1" cy="211.2" r=".61"/>
<circle cx="80.1" cy="205.5" r=".61"/>
<circle cx="80.1" cy="203.5" r=".61"/>
<circle cx="80.1" cy="201.6" r=".61"/>
<circle cx="80.1" cy="209.3" r=".61"/>
<circle cx="80.1" cy="207.4" r=".61"/>
<circle cx="82" cy="217" r=".61"/>
<circle cx="82" cy="201.6" r=".61"/>
<circle cx="82" cy="215.1" r=".61"/>
<circle cx="82" cy="213.1" r=".61"/>
<circle cx="82" cy="203.5" r=".61"/>
<circle cx="82" cy="207.4" r=".61"/>
<circle cx="82" cy="211.2" r=".61"/>
<circle cx="82" cy="209.3" r=".61"/>
<circle cx="82" cy="205.5" r=".61"/>
<circle cx="84" cy="205.5" r=".61"/>
<circle cx="84" cy="203.5" r=".61"/>
<circle cx="84" cy="201.6" r=".61"/>
<circle cx="84" cy="217" r=".61"/>
<circle cx="84" cy="209.3" r=".61"/>
<circle cx="84" cy="211.2" r=".61"/>
<circle cx="84" cy="215.1" r=".61"/>
<circle cx="84" cy="213.1" r=".61"/>
<circle cx="84" cy="207.4" r=".61"/>
<circle cx="85.9" cy="211.2" r=".61"/>
<circle cx="85.9" cy="217" r=".61"/>
<circle cx="85.9" cy="209.3" r=".61"/>
<circle cx="85.9" cy="207.4" r=".61"/>
<circle cx="85.9" cy="201.6" r=".61"/>
<circle cx="85.9" cy="215.1" r=".61"/>
<circle cx="85.9" cy="205.5" r=".61"/>
<circle cx="85.9" cy="203.5" r=".61"/>
<circle cx="85.9" cy="213.1" r=".61"/>
<circle cx="87.8" cy="207.4" r=".61"/>
<circle cx="87.8" cy="217" r=".61"/>
<circle cx="87.8" cy="215.1" r=".61"/>
<circle cx="87.8" cy="213.1" r=".61"/>
<circle cx="87.8" cy="211.2" r=".61"/>
<circle cx="87.8" cy="209.3" r=".61"/>
<circle cx="87.8" cy="205.5" r=".61"/>
<circle cx="87.8" cy="203.5" r=".61"/>
<circle cx="87.8" cy="201.6" r=".61"/>
<circle cx="89.7" cy="205.5" r=".61"/>
<circle cx="89.7" cy="217" r=".61"/>
<circle cx="89.7" cy="213.1" r=".61"/>
<circle cx="89.7" cy="209.3" r=".61"/>
<circle cx="89.7" cy="211.2" r=".61"/>
<circle cx="89.7" cy="207.4" r=".61"/>
<circle cx="89.7" cy="203.5" r=".61"/>
<circle cx="89.7" cy="201.6" r=".61"/>
<circle cx="89.7" cy="215.1" r=".61"/>
<circle cx="91.6" cy="211.2" r=".61"/>
<circle cx="91.6" cy="207.4" r=".61"/>
<circle cx="91.6" cy="217" r=".61"/>
<circle cx="91.6" cy="205.5" r=".61"/>
<circle cx="91.6" cy="213.1" r=".61"/>
<circle cx="91.6" cy="209.3" r=".61"/>
<circle cx="91.6" cy="201.6" r=".61"/>
<circle cx="91.6" cy="215.1" r=".61"/>
<circle cx="91.6" cy="203.5" r=".61"/>
<circle cx="93.6" cy="211.2" r=".61"/>
<circle cx="93.6" cy="215.1" r=".61"/>
<circle cx="93.6" cy="205.5" r=".61"/>
<circle cx="93.6" cy="203.5" r=".61"/>
<circle cx="93.6" cy="217" r=".61"/>
<circle cx="93.6" cy="207.4" r=".61"/>
<circle cx="93.6" cy="201.6" r=".61"/>
<circle cx="93.6" cy="213.1" r=".61"/>
<circle cx="93.6" cy="209.3" r=".61"/>
<circle cx="95.5" cy="217" r=".61"/>
<circle cx="95.5" cy="211.2" r=".61"/>
<circle cx="95.5" cy="213.1" r=".61"/>
<circle cx="95.5" cy="207.4" r=".61"/>
<circle cx="95.5" cy="205.5" r=".61"/>
<circle cx="95.5" cy="203.5" r=".61"/>
<circle cx="95.5" cy="201.6" r=".61"/>
<circle cx="95.5" cy="215.1" r=".61"/>
<circle cx="95.5" cy="209.3" r=".61"/>
<circle cx="97.4" cy="217" r=".61"/>
<circle cx="97.4" cy="215.1" r=".61"/>
<circle cx="97.4" cy="211.2" r=".61"/>
<circle cx="97.4" cy="207.4" r=".61"/>
<circle cx="97.4" cy="201.6" r=".61"/>
<circle cx="97.4" cy="213.1" r=".61"/>
<circle cx="97.4" cy="209.3" r=".61"/>
<circle cx="97.4" cy="205.5" r=".61"/>
<circle cx="97.4" cy="203.5" r=".61"/>
<circle cx="99.3" cy="217" r=".61"/>
<circle cx="99.3" cy="203.5" r=".61"/>
<circle cx="99.3" cy="201.6" r=".61"/>
<circle cx="99.3" cy="209.3" r=".61"/>
<circle cx="99.3" cy="207.4" r=".61"/>
<circle cx="99.3" cy="213.1" r=".61"/>
<circle cx="99.3" cy="211.2" r=".61"/>
<circle cx="99.3" cy="205.5" r=".61"/>
<circle cx="99.3" cy="215.1" r=".61"/>
<circle cx="101.2" cy="215.1" r=".61"/>
<circle cx="101.2" cy="201.6" r=".61"/>
<circle cx="101.2" cy="217" r=".61"/>
<circle cx="101.2" cy="213.1" r=".61"/>
<circle cx="101.2" cy="203.5" r=".61"/>
<circle cx="101.2" cy="211.2" r=".61"/>
<circle cx="101.2" cy="209.3" r=".61"/>
<circle cx="101.2" cy="207.4" r=".61"/>
<circle cx="101.2" cy="205.5" r=".61"/>
<circle cx="103.2" cy="201.6" r=".61"/>
<circle cx="103.2" cy="215.1" r=".61"/>
<circle cx="103.2" cy="213.1" r=".61"/>
<circle cx="103.2" cy="209.3" r=".61"/>
<circle cx="103.2" cy="207.4" r=".61"/>
<circle cx="103.2" cy="205.5" r=".61"/>
<circle cx="103.2" cy="203.5" r=".61"/>
<circle cx="103.2" cy="217" r=".61"/>
<circle cx="103.2" cy="211.2" r=".61"/>
<circle cx="105.1" cy="217" r=".61"/>
<circle cx="105.1" cy="215.1" r=".61"/>
<circle cx="105.1" cy="213.1" r=".61"/>
<circle cx="105.1" cy="207.4" r=".61"/>
<circle cx="105.1" cy="203.5" r=".61"/>
<circle cx="105.1" cy="201.6" r=".61"/>
<circle cx="105.1" cy="211.2" r=".61"/>
<circle cx="105.1" cy="209.3" r=".61"/>
<circle cx="105.1" cy="205.5" r=".61"/>
<circle cx="107" cy="217" r=".61"/>
<circle cx="107" cy="213.1" r=".61"/>
<circle cx="107" cy="209.3" r=".61"/>
<circle cx="107" cy="207.4" r=".61"/>
<circle cx="107" cy="205.5" r=".61"/>
<circle cx="107" cy="201.6" r=".61"/>
<circle cx="107" cy="211.2" r=".61"/>
<circle cx="107" cy="215.1" r=".61"/>
<circle cx="107" cy="203.5" r=".61"/>
<circle cx="108.9" cy="215.1" r=".61"/>
<circle cx="108.9" cy="213.1" r=".61"/>
<circle cx="108.9" cy="211.2" r=".61"/>
<circle cx="108.9" cy="217" r=".61"/>
<circle cx="108.9" cy="209.3" r=".61"/>
<circle cx="108.9" cy="207.4" r=".61"/>
<circle cx="108.9" cy="203.5" r=".61"/>
<circle cx="108.9" cy="201.6" r=".61"/>
<circle cx="108.9" cy="205.5" r=".61"/>
<circle cx="110.8" cy="217" r=".61"/>
<circle cx="110.8" cy="211.2" r=".61"/>
<circle cx="110.8" cy="203.5" r=".61"/>
<circle cx="110.8" cy="213.1" r=".61"/>
<circle cx="110.8" cy="207.4" r=".61"/>
<circle cx="110.8" cy="205.5" r=".61"/>
<circle cx="110.8" cy="201.6" r=".61"/>
<circle cx="110.8" cy="215.1" r=".61"/>
<circle cx="110.8" cy="209.3" r=".61"/>
<circle cx="112.8" cy="207.4" r=".61"/>
<circle cx="112.8" cy="213.1" r=".61"/>
<circle cx="112.8" cy="211.2" r=".61"/>
<circle cx="112.8" cy="215.1" r=".61"/>
<circle cx="112.8" cy="209.3" r=".61"/>
<circle cx="112.8" cy="205.5" r=".61"/>
<circle cx="112.8" cy="201.6" r=".61"/>
<circle cx="112.8" cy="203.5" r=".61"/>
<circle cx="127.9" cy="229.1" r=".96"/>
<circle cx="138.1" cy="231.1" r="1.44"/>
<circle cx="138.1" cy="227.2" r="1.44"/>
</g>
<path d="M26.1 50.9h163.7M26.2 50.8v9.7M189.7 50.8v9.7M26.1 60.4h163.7" fill="none" stroke="#000" stroke-width=".2"/>
<g fill="#000">
<path d="M62.9 73.5l2.7-.5v.9zM112 73l2.7 .5-2.7 .4zM164.8 68.9l3.2 .5-3.2 .6zM168.5 69.4l3.1-.5v1.1zM63.3 86.6l1.9 2.1-2.4-1.4zM121.4 90.7l.5 2.7h-.9zM130.9 85l.4 2.7h-.9zM121 128.3h.9l-.5 2.7zM130.4 134h.9l-.4 2.7zM68.6 143.5l2.7-.5v.9zM106.2 143l2.7 .5-2.7 .4zM159.9 152.5l2.7 .4-2.7 .5z"/>
<path d="M159.9 157.2l2.7 .4-2.7 .5zM162.5 147.8l2.7 .4-2.7 .5zM164.8 143l2.7 .5-2.7 .4zM167.5 148.2l2.7-.4v.9zM167.5 152.9l2.7-.4v.9zM168.5 143.5l2.7-.5v.9zM168.5 157.6l2.7-.4v.9zM130.9 169l.4 2.7h-.9zM166.7 162.4l1.8-1.1v2.1zM121.4 193l.5 2.7h-.9zM121 189.3h.9l-.5 2.7zM113.2 215.5l2.2 1.5-.6 .7z"/>
<path d="M130.4 214.2h.9l-.4 2.8zM63.4 218.5l-1.1 2.5-.8-.5zM64.8 230.3l2.7-.4v.9zM85.1 225.2l2.7 .4-2.7 .5zM89.7 225.6l2.7-.4v.9zM110 229.9l2.7 .4-2.7 .5z"/>
</g>
<g font-size="3.9">
<text x="26.4" y="43.5">672-Ball Thick Ball Grid Array (CLC) - 27x27x3.32 mm Body [BBGA]</text>
<text x="26.4" y="48.1">Microsemi Legacy Package 672_FCBGA</text>
<text x="79.1" y="149.6">TOP VIEW</text>
<text x="155.3" y="169.9">SIDE VIEW</text>
<text x="74.8" y="237.8">BOTTOM VIEW</text>
</g>
<g font-size="3.2">
<text x="28.4" y="54.7">Note:</text>
<text x="41.1" y="58.3">http://www.microchip.com/packaging</text>
<text x="41.1" y="54.7">For the most current package drawings, please see the Microchip Packaging Specification located at</text>
<text x="142.4" y="66.4">672X</text>
<text x="150.1" y="70.6">0.20</text>
<text x="158.3" y="70.6">C</text>
<text x="151.1" y="77">0.35</text>
<text x="159.3" y="77.1">C</text>
<text x="144.9" y="161.7">SEATING</text>
<text x="148.4" y="165.5">PLANE</text>
</g>
<g font-size="2.9">
<text x="99.8" y="251.7">Microchip Technology Drawing C04-25209-CLC Rev A Sheet 1 of 2</text>
<text x="26.6" y="261.3">© 2022 Microchip Technology Inc.</text>
</g>
<g font-size="2.7">
<text x="87.8" y="74.5">D</text>
<text x="32.7" y="83.2">PAD CORNER</text>
<text x="40.1" y="80">A1 BALL</text>
<text x="118.8" y="111.5">(E1)</text>
<text x="129.9" y="111.8">E</text>
<text x="35.1" y="132.2">2X</text>
<text x="41.6" y="135.8">0.20</text>
<text x="48.6" y="135.8">C</text>
<text x="46.5" y="142.7">2X</text>
<text x="53.1" y="146.3">0.20</text>
<text x="60" y="146.3">C</text>
<text x="86.1" y="144.2">(D1)</text>
<text x="174.4" y="149.2">A2</text>
<text x="175.4" y="144.5">A1</text>
<text x="174.4" y="153.9">A3</text>
<text x="164.6" y="158.6">A</text>
<text x="161.9" y="163.3">C</text>
<text x="129.2" y="194">E2</text>
<text x="44" y="227.9">NOTE 1</text>
<text x="80.2" y="226.6">e</text>
<text x="125.5" y="224.3">672X Øb</text>
<text x="87" y="231.3">D2</text>
<text x="131.1" y="228.2">0.25</text>
<text x="131.1" y="232.1">0.10</text>
<text x="141.4" y="228.2">C</text>
<text x="141.4" y="232.1">C</text>
<text x="145.1" y="228.2">A</text>
<text x="148.7" y="228.2">B</text>
</g>
<g font-size="1.9">
<text x="124.9" y="186.4">e</text>
<text x="124.9" y="188.2">2</text>
</g>
<g font-size="1.8">
<text x="64.3" y="82.7">1</text>
<text x="66.2" y="80.8">2</text>
<text x="68.1" y="82.7">3</text>
<text x="70.1" y="80.8">4</text>
<text x="72" y="82.7">5</text>
<text x="73.9" y="80.8">6</text>
<text x="75.8" y="82.7">7</text>
<text x="77.7" y="80.8">8</text>
<text x="79.6" y="82.7">9</text>
<text x="81.1" y="80.8">10</text>
<text x="83" y="82.7">11</text>
<text x="84.9" y="80.8">12</text>
<text x="86.8" y="82.7">13</text>
<text x="88.7" y="80.8">14</text>
<text x="90.7" y="82.7">15</text>
<text x="92.6" y="80.8">16</text>
<text x="94.5" y="82.7">17</text>
<text x="96.4" y="80.8">18</text>
<text x="98.3" y="82.7">19</text>
<text x="100.2" y="80.8">20</text>
<text x="102.2" y="82.7">21</text>
<text x="104.1" y="80.8">22</text>
<text x="106" y="82.7">23</text>
<text x="107.9" y="80.8">24</text>
<text x="109.8" y="82.7">25</text>
<text x="111.8" y="80.8">26</text>
<text x="55.9" y="89.4">B</text>
<text x="58.7" y="87.5">A</text>
<text x="55.8" y="93.3">D</text>
<text x="58.6" y="91.4">C</text>
<text x="58.7" y="95.2">E</text>
<text x="55.8" y="100.9">H</text>
<text x="56" y="97.1">F</text>
<text x="58.5" y="99">G</text>
<text x="55.9" y="104.8">K</text>
<text x="58.9" y="106.7">L</text>
<text x="58.9" y="102.8">J</text>
<text x="55.6" y="108.6">M</text>
<text x="55.9" y="112.4">P</text>
<text x="58.6" y="110.5">N</text>
<text x="56" y="116.3">T</text>
<text x="58.6" y="114.4">R</text>
<text x="58.6" y="118.2">U</text>
<text x="55.9" y="120.1">V</text>
<text x="55.9" y="124">Y</text>
<text x="57.5" y="125.9">AA</text>
<text x="58.2" y="122">W</text>
<text x="54.7" y="131.6">AD</text>
<text x="54.7" y="127.8">AB</text>
<text x="57.4" y="129.7">AC</text>
<text x="54.8" y="135.4">AF</text>
<text x="57.5" y="133.5">AE</text>
<text x="64.3" y="164.8">1</text>
<text x="66.2" y="162.9">2</text>
<text x="68.1" y="164.8">3</text>
<text x="70.1" y="162.9">4</text>
<text x="72" y="164.8">5</text>
<text x="73.9" y="162.9">6</text>
<text x="75.8" y="164.8">7</text>
<text x="77.7" y="162.9">8</text>
<text x="79.6" y="164.8">9</text>
<text x="81.1" y="162.9">10</text>
<text x="83" y="164.8">11</text>
<text x="84.9" y="162.9">12</text>
<text x="86.8" y="164.8">13</text>
<text x="88.7" y="162.9">14</text>
<text x="90.7" y="164.8">15</text>
<text x="92.6" y="162.9">16</text>
<text x="94.5" y="164.8">17</text>
<text x="96.4" y="162.9">18</text>
<text x="98.3" y="164.8">19</text>
<text x="100.2" y="162.9">20</text>
<text x="102.2" y="164.8">21</text>
<text x="104.1" y="162.9">22</text>
<text x="106" y="164.8">23</text>
<text x="107.9" y="162.9">24</text>
<text x="109.8" y="164.8">25</text>
<text x="111.8" y="162.9">26</text>
<text x="54.7" y="173.5">AD</text>
<text x="54.8" y="169.7">AF</text>
<text x="57.5" y="171.6">AE</text>
<text x="54.7" y="177.3">AB</text>
<text x="57.4" y="175.4">AC</text>
<text x="57.5" y="179.2">AA</text>
<text x="55.9" y="185">V</text>
<text x="55.9" y="181.1">Y</text>
<text x="58.2" y="183.1">W</text>
<text x="56" y="188.8">T</text>
<text x="58.6" y="190.7">R</text>
<text x="58.6" y="186.9">U</text>
<text x="55.6" y="196.5">M</text>
<text x="55.9" y="192.7">P</text>
<text x="58.6" y="194.6">N</text>
<text x="55.9" y="200.3">K</text>
<text x="58.9" y="198.4">L</text>
<text x="58.9" y="202.2">J</text>
<text x="55.8" y="204.2">H</text>
<text x="56" y="208">F</text>
<text x="58.5" y="206.1">G</text>
<text x="58.7" y="209.9">E</text>
<text x="55.8" y="211.8">D</text>
<text x="55.9" y="215.7">B</text>
<text x="58.6" y="213.8">C</text>
<text x="58.7" y="217.6">A</text>
</g>
</svg>
